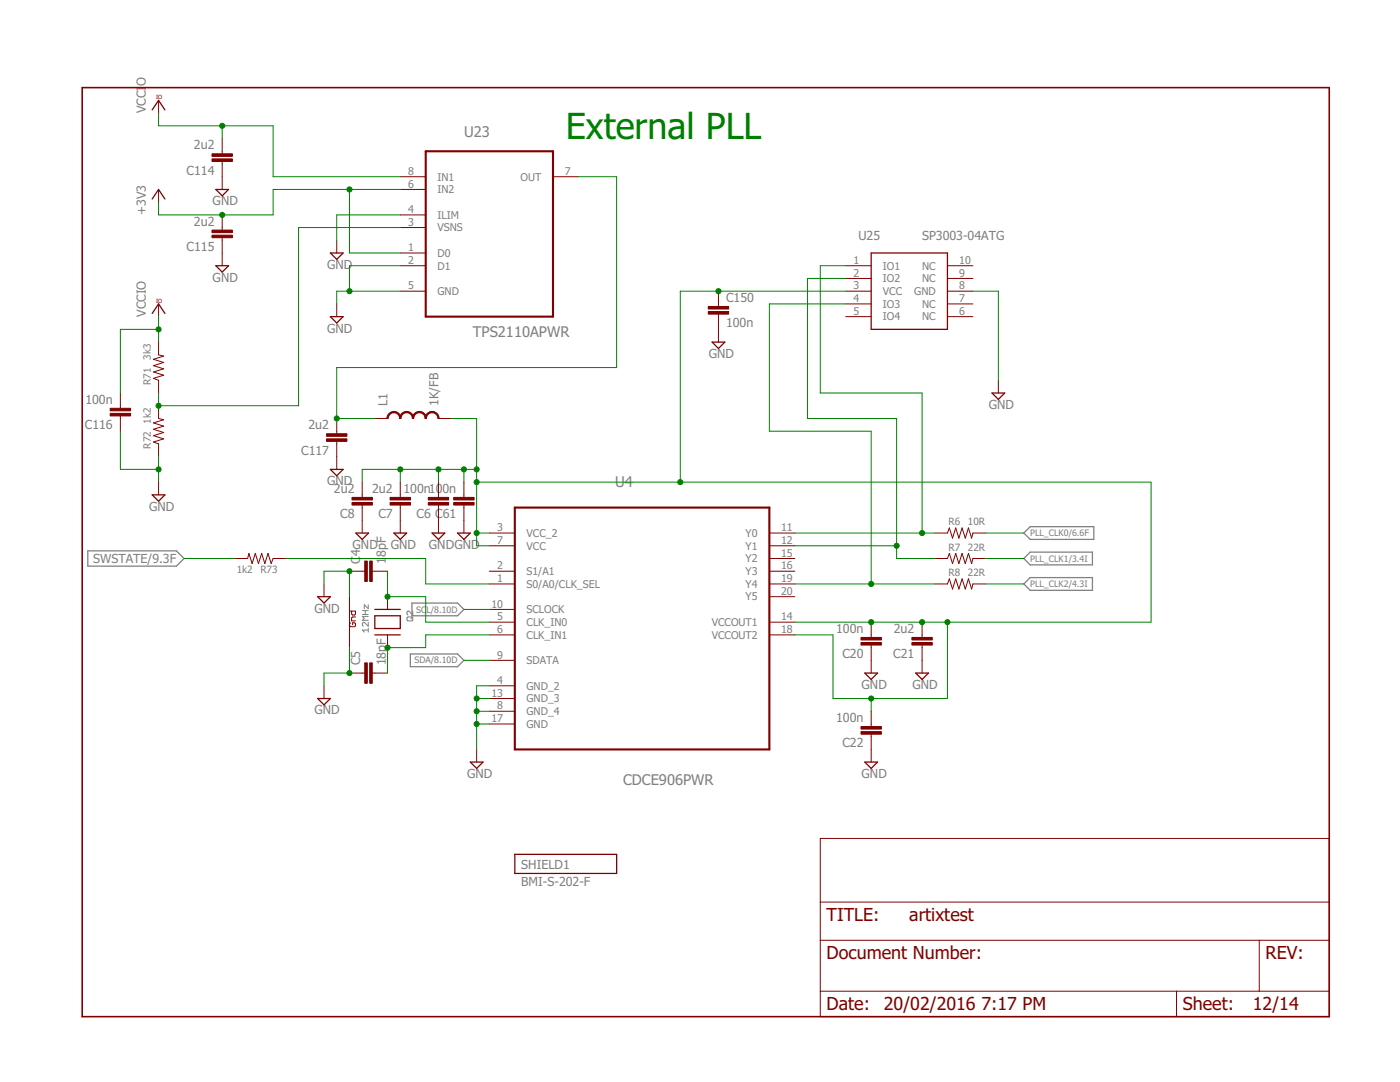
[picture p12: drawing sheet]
<svg xmlns="http://www.w3.org/2000/svg" width="279mm" height="216mm" viewBox="0 0 279 216" stroke-linecap="round" stroke-linejoin="round" font-family="sans-serif">
<path d="M72.3 122.6h1.2M72.3 121.8h1.2M72.9 121.8v.8M73.5 125.7h-1.2l.4 .4M73.5 120.7v.8l-.8-.8v.8M73.5 124.2v.7l-.8-.7-.4 .2v.4l.2 .1M73.5 125.3v.8M73.5 123h-1.2l.4 .4-.4 .4h1.2M81.2 123.3l.2-.2h.8l.2 .2v.4l-.2 .2h-.8l-.2-.2zM82.4 121.9v.8l-.8-.8-.4 .2v.4l.2 .2M82.4 123.1l-.4 .4" fill="none" stroke="#808080" stroke-width=".2"/>
<path d="M17.5 109.9h17.7l1.5 1.5-1.5 1.6h-17.7zM204.3 106.4l1.3-1.3h12.7v2.5h-12.7zM204.3 111.4l1.3-1.2h12.4v2.5h-12.4zM204.3 116.5l1.3-1.2h12.4v2.5h-12.4zM81.9 130.5h9.4l1.3 1.3-1.3 1.2h-9.4zM82.2 120.3h9.1l1.3 1.3-1.3 1.3h-9.1z" fill="none" stroke="#808080" stroke-width=".25"/>
<path d="M16.4 17.5h248.9v185.4h-248.9z" fill="none" stroke="#800000" stroke-width=".32"/>
<g fill="none" stroke="#800000" stroke-width=".2">
<path d="M31.6 20v2.6M31.6 37.8v2.5M44.3 27.6v3.1M44.3 32.2v5.6M79.9 35.3h5.1M79.9 37.8h5.1M110.4 35.3h5M44.3 42.9v3M44.3 47.4v5.6M67.2 47.9v2.6M79.9 42.9h5.1M79.9 45.4h5.1"/>
<path d="M79.9 50.5h5.1M79.9 53h5.1M79.9 58.1h5.1M143.4 58.1v3.1M168.8 53h5.1M168.8 58.1h5.1M168.8 55.6h5.1M189.1 53h5.1M189.1 58.1h5.1M189.1 55.6h5.1M24 78.4v3.1M31.6 68.3v2.5l1.1 .3-2.1 .6 2.1 .6-2.1 .7 2.1 .6-2.1 .6 2.1 .7-2.1 .6 1 .4v2.5"/>
<path d="M31.6 60.6v2.6M67.2 60.6v2.6M143.4 62.7v5.6M168.8 60.6h5.1M168.8 63.2h5.1M189.1 60.6h5.1M189.1 63.2h5.1M199.2 75.9v2.5M24 83v3M31.6 81v2.5l1.1 .3-2.1 .6 2.1 .6-2.1 .7 2.1 .6-2.1 .6 2.1 .7-2.1 .6 1 .4v2.5M31.6 96.2v2.5M67.2 83.5v3.1"/>
<path d="M67.2 88.1v5.6M72.3 96.2v3.1M74.8 83.5h2.5M79.9 96.2v3.1M87.5 96.2v3.1M87.5 83.5h2.5M92.6 96.2v3.1M46.9 111.4h2.5l.3-1 .6 2.1 .6-2.1 .7 2.1 .6-2.1 .7 2.1 .6-2.1 .6 2.1 .4-1.1h2.5M64.7 116.5v2.6M69.7 114h3.1M69.7 119.1v10.1M72.3 100.8v5.6"/>
<path d="M74.3 114h3M77.3 119.1v2.5M79.9 100.8v5.6M87.5 100.8v5.6M92.6 100.8v5.6M97.7 106.4h5M97.7 108.9h5M97.7 114h5M97.7 116.5h5M153.5 106.4h5.1M153.5 108.9h5.1M153.5 114h5.1"/>
<path d="M153.5 116.5h5.1M153.5 111.4h5.1M153.5 119.1h5.1M186.6 106.4h2.5l.4-1.1 .6 2.1 .6-2.1 .7 2.1 .6-2.1 .6 2.1 .7-2.1 .6 2.1 .3-1h2.5M186.6 116.5h2.5l.4-1 .6 2 .6-2 .7 2 .6-2 .6 2 .7-2 .6 2 .3-1h2.5M186.6 111.4h2.5l.4-1 .6 2.1 .6-2.1 .7 2.1 .6-2.1 .6 2.1 .7-2.1 .6 2.1 .3-1.1h2.5M64.7 136.8v2.6M69.7 134.3h3.1M69.8 121.9h1.2v.6l-.2 .2h-.4l-.2-.2v-.6M70 124.3l-.2 .2v.4l.2 .2h.8l.2-.2v-.4l-.2-.2h-.4v.4M71 123.1h-.6l-.2 .2v.6h.8M74.3 134.3h3"/>
<path d="M77.3 126.7v2.5M97.7 121.6h5M97.7 124.1h5M97.7 126.7h5M97.7 131.8h5M97.7 136.8h5M97.7 139.4h5M153.5 124.1h5.1M153.5 126.7h5.1M173.9 124.1v3.1M173.9 128.7v5.6M184 124.1v3.1"/>
<path d="M184 128.7v5.6M95.1 149.5v2.6M97.7 141.9h5M97.7 144.5h5M173.9 141.9v3.1M173.9 146.5v5.6M163.7 167.3h101.6v35.6h-101.6zM163.7 187.6h101.6M163.7 197.8h101.6M163.7 180h101.6M234.8 197.8v5.1M251.3 187.6v10.2"/>
</g>
<path d="M85 30.2h25.4v33h-25.4zM102.7 101.3h50.8v48.2h-50.8z" fill="none" stroke="#800000" stroke-width=".42"/>
<g fill="none" stroke="#800000" stroke-width=".25">
<path d="M30.4 21.9l1.2-1.9 1.3 1.9M30.4 39.7l1.2-1.9 1.3 1.9M43.1 37.8h2.5l-1.3 1.3zM43.1 53h2.5l-1.3 1.3zM65.9 50.5h2.6l-1.3 1.3zM173.9 50.5h15.2v15.2h-15.2zM30.4 62.5l1.2-1.9 1.3 1.9M65.9 63.2h2.6l-1.3 1.3zM142.1 68.3h2.6l-1.3 1.2zM198 78.4h2.5l-1.3 1.3zM30.4 98.7h2.5l-1.3 1.3zM65.9 93.7h2.6l-1.3 1.2z"/>
<path d="M63.4 119.1h2.5l-1.2 1.2zM71 106.4h2.6l-1.3 1.2zM78.6 106.4h2.6l-1.3 1.2zM86.2 106.4h2.6l-1.3 1.2zM91.3 106.4h2.6l-1.3 1.2zM63.4 139.4h2.5l-1.2 1.3zM74.8 121.6h5.1M74.8 126.7h5.1M74.8 122.9h5.1v2.5h-5.1zM172.6 134.3h2.5l-1.2 1.3zM182.8 134.3h2.5l-1.3 1.3zM93.9 152.1h2.5l-1.3 1.2z"/>
<path d="M172.6 152.1h2.5l-1.2 1.2zM102.7 170.5h20.4v3.8h-20.4z"/>
</g>
<g fill="#800000" stroke="#800000" stroke-width=".2">
<path d="M73.8 112h.5v4h-.5z"/>
<path d="M72.8 112h.5v4h-.5z"/>
<path d="M73.8 132.3h.5v4h-.5z"/>
<path d="M72.8 132.3h.5v4h-.5z"/>
<path d="M85.5 99.3h4v.5h-4z"/>
<path d="M85.5 100.3h4v.5h-4z"/>
<path d="M77.9 99.3h4v.5h-4z"/>
<path d="M77.9 100.3h4v.5h-4z"/>
<path d="M70.3 99.3h4v.5h-4z"/>
<path d="M70.3 100.3h4v.5h-4z"/>
<path d="M171.8 127.2h4.1v.5h-4.1z"/>
<path d="M171.8 128.2h4.1v.5h-4.1z"/>
<path d="M182 127.2h4.1v.5h-4.1z"/>
<path d="M182 128.2h4.1v.5h-4.1z"/>
<path d="M171.8 145h4.1v.5h-4.1z"/>
<path d="M171.8 146h4.1v.5h-4.1z"/>
<path d="M90.6 99.3h4v.5h-4z"/>
<path d="M90.6 100.3h4v.5h-4z"/>
<path d="M42.3 30.7h4.1v.5h-4.1z"/>
<path d="M42.3 31.7h4.1v.5h-4.1z"/>
<path d="M42.3 45.9h4.1v.5h-4.1z"/>
<path d="M42.3 46.9h4.1v.5h-4.1z"/>
<path d="M22 81.5h4.1v.5h-4.1z"/>
<path d="M22 82.5h4.1v.5h-4.1z"/>
<path d="M65.2 86.6h4v.5h-4z"/>
<path d="M65.2 87.6h4v.5h-4z"/>
<path d="M141.4 62.2h4v.5h-4z"/>
<path d="M141.4 61.2h4v.5h-4z"/>
</g>
<g fill="#800000" stroke="#800000" stroke-width=".2">
<path d="M77.6 82.5l.6-.3 .4-.1v.3l-.5 .1-.4 .3-.2 .7h-.3l.1-.5z" fill-rule="evenodd"/>
<path d="M78.6 82.1a1.37 1.37 0 0 1 1.4 1.4h-.2l-.3-.7-.4-.3-.5-.1z" fill-rule="evenodd"/>
<path d="M80.2 82.5l.5-.3 .5-.1v.3l-.5 .1-.4 .3-.3 .7h-.2z" fill-rule="evenodd"/>
<path d="M81.2 82.1a1.37 1.37 0 0 1 1.3 1.4h-.2l-.2-.7-.4-.3-.5-.1z" fill-rule="evenodd"/>
<path d="M82.7 82.5l.5-.3 .5-.1v.3l-.5 .1-.4 .3-.3 .7h-.2z" fill-rule="evenodd"/>
<path d="M83.7 82.1a1.37 1.37 0 0 1 1.4 1.4h-.3l-.2-.7-.4-.3-.5-.1z" fill-rule="evenodd"/>
<path d="M85.2 82.5l.6-.3 .4-.1v.3l-.5 .1-.4 .3-.2 .7h-.3z" fill-rule="evenodd"/>
<path d="M86.2 82.1a1.37 1.37 0 0 1 1.4 1.4h-.2l-.3-.7-.4-.3-.5-.1z" fill-rule="evenodd"/>
</g>
<g fill="none" stroke="#008000" stroke-width=".2">
<path d="M31.6 22.6v2.5h22.9v10.2h25.4M44.3 25.1v2.5M69.7 37.8v12.7h10.2M79.9 37.8h-25.4v5.1h-22.9v-2.6M115.4 35.3h7.7v38h-55.9v10.2h7.6M79.9 53h-10.2v5.1M79.9 58.1h-12.7v2.5M79.9 42.9h-12.7v5M79.9 45.4h-20.3v35.6h-28v-2.6M168.8 58.1h-33v38.1M168.8 53h-5.1v25.4h20.3v28M168.8 55.6h-7.6v27.9h17.7v27.9h7.7"/>
<path d="M194.2 58.1h5v17.8M31.6 63.2v5.1M31.6 65.7h-7.6v12.7M168.8 60.6h-15.3v25.4h20.4v30.5M24 86v7.7h7.6M31.6 91.1v5.1M79.9 93.7v2.5M87.5 93.7v2.5M90 83.5h5.1v25.4h2.6M92.6 93.7v2.5M95.1 96.2h134.6v27.9h-71.1M95.1 93.7h-22.8v2.5"/>
<path d="M36.7 111.4h10.2M57 111.4h28v5.1h12.7M64.7 116.5v-2.5h5v5.1M77.3 114v5.1h7.7v5h12.7M95.1 106.4h2.6M158.6 106.4h28M158.6 108.9h20.3M158.6 116.5h28M196.7 106.4h7.6M196.7 111.4h7.6M196.7 116.5h7.6M69.7 129.2v5.1h-5v2.5"/>
<path d="M92.6 131.8h5.1M92.6 121.6h5.1M95.1 139.4h2.6M97.7 126.7h-12.7v2.5h-7.7v5.1M97.7 136.8h-2.6v12.7M173.9 139.4v2.5M189.1 124.1v15.3h-22.9v-12.7h-7.6M95.1 144.5h2.6M95.1 141.9h2.6"/>
</g>
<g fill="#008000" stroke="#008000" stroke-width=".2">
<circle cx="77.3" cy="119.1" r=".51"/>
<circle cx="77.3" cy="129.2" r=".51"/>
<circle cx="69.7" cy="134.3" r=".51"/>
<circle cx="69.7" cy="114" r=".51"/>
<circle cx="95.1" cy="144.5" r=".51"/>
<circle cx="95.1" cy="141.9" r=".51"/>
<circle cx="95.1" cy="139.4" r=".51"/>
<circle cx="69.7" cy="58.1" r=".51"/>
<circle cx="31.6" cy="93.7" r=".51"/>
<circle cx="184" cy="106.4" r=".51"/>
<circle cx="178.9" cy="108.9" r=".51"/>
<circle cx="173.9" cy="116.5" r=".51"/>
<circle cx="67.2" cy="83.5" r=".51"/>
<circle cx="31.6" cy="65.7" r=".51"/>
<circle cx="44.3" cy="25.1" r=".51"/>
<circle cx="31.6" cy="81" r=".51"/>
<circle cx="44.3" cy="42.9" r=".51"/>
<circle cx="69.7" cy="37.8" r=".51"/>
<circle cx="173.9" cy="124.1" r=".51"/>
<circle cx="184" cy="124.1" r=".51"/>
<circle cx="173.9" cy="139.4" r=".51"/>
<circle cx="189.1" cy="124.1" r=".51"/>
<circle cx="95.1" cy="106.4" r=".51"/>
<circle cx="95.1" cy="93.7" r=".51"/>
<circle cx="79.9" cy="93.7" r=".51"/>
<circle cx="87.5" cy="93.7" r=".51"/>
<circle cx="92.6" cy="93.7" r=".51"/>
<circle cx="95.1" cy="96.2" r=".51"/>
<circle cx="135.8" cy="96.2" r=".51"/>
<circle cx="143.4" cy="58.1" r=".51"/>
</g>
<text font-size="7.2" fill="#008000" x="112.9" y="27.6">External PLL</text>
<g font-size="3.6" fill="#800000">
<text x="165" y="183.8">TITLE:</text>
<text x="181.5" y="183.8">artixtest</text>
<text x="165" y="191.4">Document Number:</text>
<text x="252.6" y="191.4">REV:</text>
<text x="165" y="201.6">Date:</text>
<text x="176.4" y="201.6">20/02/2016</text>
<text x="195.8" y="201.6">7:17 PM</text>
<text x="236.1" y="201.6">Sheet:</text>
<text x="250" y="201.6">12/14</text>
</g>
<g font-size="2.9" fill="#808080">
<text x="92.6" y="27.4">U23</text>
<text x="94.4" y="67.3">TPS2110APWR</text>
<text x="122.8" y="97.2">U4</text>
<text x="124.4" y="156.6">CDCE906PWR</text>
</g>
<g font-size="2.5" fill="#808080">
<text x="29.1" y="17.1" transform="rotate(-90 29.1 17.1)">O</text>
<text x="29.1" y="22.6" transform="rotate(-90 29.1 22.6)">VCCI</text>
<text x="38.7" y="29.8">2u2</text>
<text x="37.2" y="34.9">C114</text>
<text x="42.4" y="41">GND</text>
<text x="29.1" y="42.9" transform="rotate(-90 29.1 42.9)">+3V3</text>
<text x="38.7" y="45">2u2</text>
<text x="171.3" y="48">U25</text>
<text x="184" y="48">SP3003-04ATG</text>
<text x="37.2" y="50.1">C115</text>
<text x="65.3" y="53.7">GND</text>
<text x="42.4" y="56.2">GND</text>
<text x="29.1" y="63.2" transform="rotate(-90 29.1 63.2)">VCCIO</text>
<text x="144.9" y="65.3">100n</text>
<text x="144.9" y="60.3">C150</text>
<text x="65.3" y="66.4">GND</text>
<text x="141.5" y="71.4">GND</text>
<text x="17" y="80.6">100n</text>
<text x="77.4" y="81" transform="rotate(-90 77.4 81)">L1</text>
<text x="87.5" y="81" transform="rotate(-90 87.5 81)">1K/FB</text>
<text x="197.3" y="81.6">GND</text>
<text x="16.9" y="85.7">C116</text>
<text x="61.6" y="85.7">2u2</text>
<text x="60.1" y="90.7">C117</text>
<text x="29.7" y="101.9">GND</text>
<text x="65.3" y="96.8">GND</text>
<text x="66.6" y="98.4">2u2</text>
<text x="74.3" y="98.4">2u2</text>
<text x="80.5" y="98.4">100n100n</text>
<text x="67.9" y="103.4">C8</text>
<text x="75.5" y="103.4">C7</text>
<text x="83.1" y="103.4">C6 C61</text>
<text x="18.6" y="112.3">SWSTATE/9.3F</text>
<text x="70.4" y="109.5">GND</text>
<text x="71.9" y="112.5" transform="rotate(-90 71.9 112.5)">C</text>
<text x="71.9" y="111" transform="rotate(-90 71.9 111)">4</text>
<text x="77" y="112.5" transform="rotate(-90 77 112.5)">1</text>
<text x="77" y="111.1" transform="rotate(-90 77 111.1)">8pF</text>
<text x="78" y="109.5">GND</text>
<text x="85.6" y="109.5">GNDGND</text>
<text x="62.8" y="122.2">GND</text>
<text x="166.9" y="126.3">100n</text>
<text x="168.1" y="131.4">C20</text>
<text x="178.3" y="131.4">C21</text>
<text x="178.4" y="126.3">2u2</text>
<text x="71.9" y="132.8" transform="rotate(-90 71.9 132.8)">C5</text>
<text x="77" y="132.8" transform="rotate(-90 77 132.8)">18pF</text>
<text x="172" y="137.5">GND</text>
<text x="182.1" y="137.5">GND</text>
<text x="62.8" y="142.5">GND</text>
<text x="166.9" y="144.1">100n</text>
<text x="168.1" y="149.2">C22</text>
<text x="93.2" y="155.2">GND</text>
<text x="172" y="155.2">GND</text>
<text x="104" y="173.3">SHIELD1</text>
<text x="104" y="176.8">BMI-S-202-F</text>
</g>
<g font-size="2.1" fill="#808080">
<text x="81.5" y="34.9">8</text>
<text x="112.7" y="34.9">7</text>
<text x="81.5" y="37.4">6</text>
<text x="87.3" y="36">IN1</text>
<text x="87.3" y="38.6">IN2</text>
<text x="103.9" y="36">OUT</text>
<text x="81.5" y="42.5">4</text>
<text x="81.5" y="45.1">3</text>
<text x="87.3" y="43.6">ILIM</text>
<text x="87.3" y="46.2">VSNS</text>
<text x="81.5" y="50.1">1</text>
<text x="81.5" y="52.7">2</text>
<text x="87.3" y="51.3">D0</text>
<text x="87.3" y="53.8">D1</text>
<text x="170.4" y="52.7">1</text>
<text x="176.2" y="53.8">IO1</text>
<text x="184" y="53.8">NC</text>
<text x="191.4" y="52.7">10</text>
<text x="81.5" y="57.8">5</text>
<text x="87.3" y="58.9">GND</text>
<text x="170.4" y="55.2">2</text>
<text x="170.4" y="57.8">3</text>
<text x="176.2" y="56.3">IO2</text>
<text x="176.2" y="58.9">VCC</text>
<text x="182.5" y="58.9">GND</text>
<text x="184" y="56.3">NC</text>
<text x="191.4" y="57.8">8</text>
<text x="191.4" y="55.2">9</text>
<text x="170.4" y="60.3">4</text>
<text x="170.4" y="62.8">5</text>
<text x="176.2" y="61.4">IO3</text>
<text x="176.2" y="64">IO4</text>
<text x="184" y="64">NC</text>
<text x="184" y="61.4">NC</text>
<text x="191.4" y="62.8">6</text>
<text x="191.4" y="60.3">7</text>
<text x="99.2" y="106">3</text>
<text x="105.1" y="107.1">VCC_2</text>
<text x="148.8" y="107.1">Y0</text>
<text x="155.9" y="106">11</text>
<text x="99.2" y="108.5">7</text>
<text x="99.2" y="113.6">2</text>
<text x="105.1" y="109.7">VCC</text>
<text x="148.8" y="109.7">Y1</text>
<text x="148.8" y="112.2">Y2</text>
<text x="155.9" y="108.5">12</text>
<text x="155.9" y="111.1">15</text>
<text x="155.9" y="113.6">16</text>
<text x="99.2" y="116.2">1</text>
<text x="105.1" y="114.7">S1/A1</text>
<text x="105.1" y="117.3">S0/A0/CLK_SEL</text>
<text x="148.8" y="114.7">Y3</text>
<text x="148.8" y="117.3">Y4</text>
<text x="148.8" y="119.8">Y5</text>
<text x="155.9" y="116.2">19</text>
<text x="155.9" y="118.7">20</text>
<text x="98.1" y="121.2">10</text>
<text x="99.2" y="123.8">5</text>
<text x="105.1" y="122.4">SCLOCK</text>
<text x="105.1" y="124.9">CLK_IN0</text>
<text x="142" y="124.9">VCCOUT1</text>
<text x="155.9" y="123.8">14</text>
<text x="99.2" y="126.3">6</text>
<text x="99.2" y="131.4">9</text>
<text x="105.1" y="127.4">CLK_IN1</text>
<text x="142" y="127.4">VCCOUT2</text>
<text x="155.9" y="126.3">18</text>
<text x="99.2" y="136.5">4</text>
<text x="105.1" y="132.5">SDATA</text>
<text x="105.1" y="137.6">GND_2</text>
<text x="98.1" y="139">13</text>
<text x="99.2" y="141.6">8</text>
<text x="105.1" y="140.1">GND_3</text>
<text x="105.1" y="142.7">GND_4</text>
<text x="98.1" y="144.1">17</text>
<text x="105.1" y="145.2">GND</text>
</g>
<g font-size="2" fill="#808080">
<text x="30.1" y="71.8" transform="rotate(-90 30.1 71.8)">3k3</text>
<text x="30.1" y="76.8" transform="rotate(-90 30.1 76.8)">R71</text>
<text x="30.1" y="89.5" transform="rotate(-90 30.1 89.5)">R72</text>
<text x="30.1" y="84.5" transform="rotate(-90 30.1 84.5)">1k2</text>
<text x="189.3" y="104.8">R6</text>
<text x="193.2" y="104.8">10R</text>
<text x="189.3" y="109.9">R7</text>
<text x="193.2" y="109.9">22R</text>
<text x="47.2" y="114.4">1k2</text>
<text x="52" y="114.4">R73</text>
<text x="189.3" y="115">R8</text>
<text x="193.2" y="115">22R</text>
</g>
<g font-size="1.8" fill="#808080">
<text x="205.6" y="107">PLL_CLK0/6.6F</text>
<text x="205.6" y="112.1">PLL_CLK1/3.4I</text>
<text x="205.6" y="117.2">PLL_CLK2/4.3I</text>
<text x="83" y="122.2">SC</text>
<text x="85.1" y="122.2">L/8.10D</text>
<text x="82.7" y="132.4">SDA/8.10D</text>
</g>
<g font-size="1.1" fill="#800000">
<text x="31.1" y="19.8">IO</text>
<text x="31.1" y="60.4">IO</text>
</g>
</svg>
